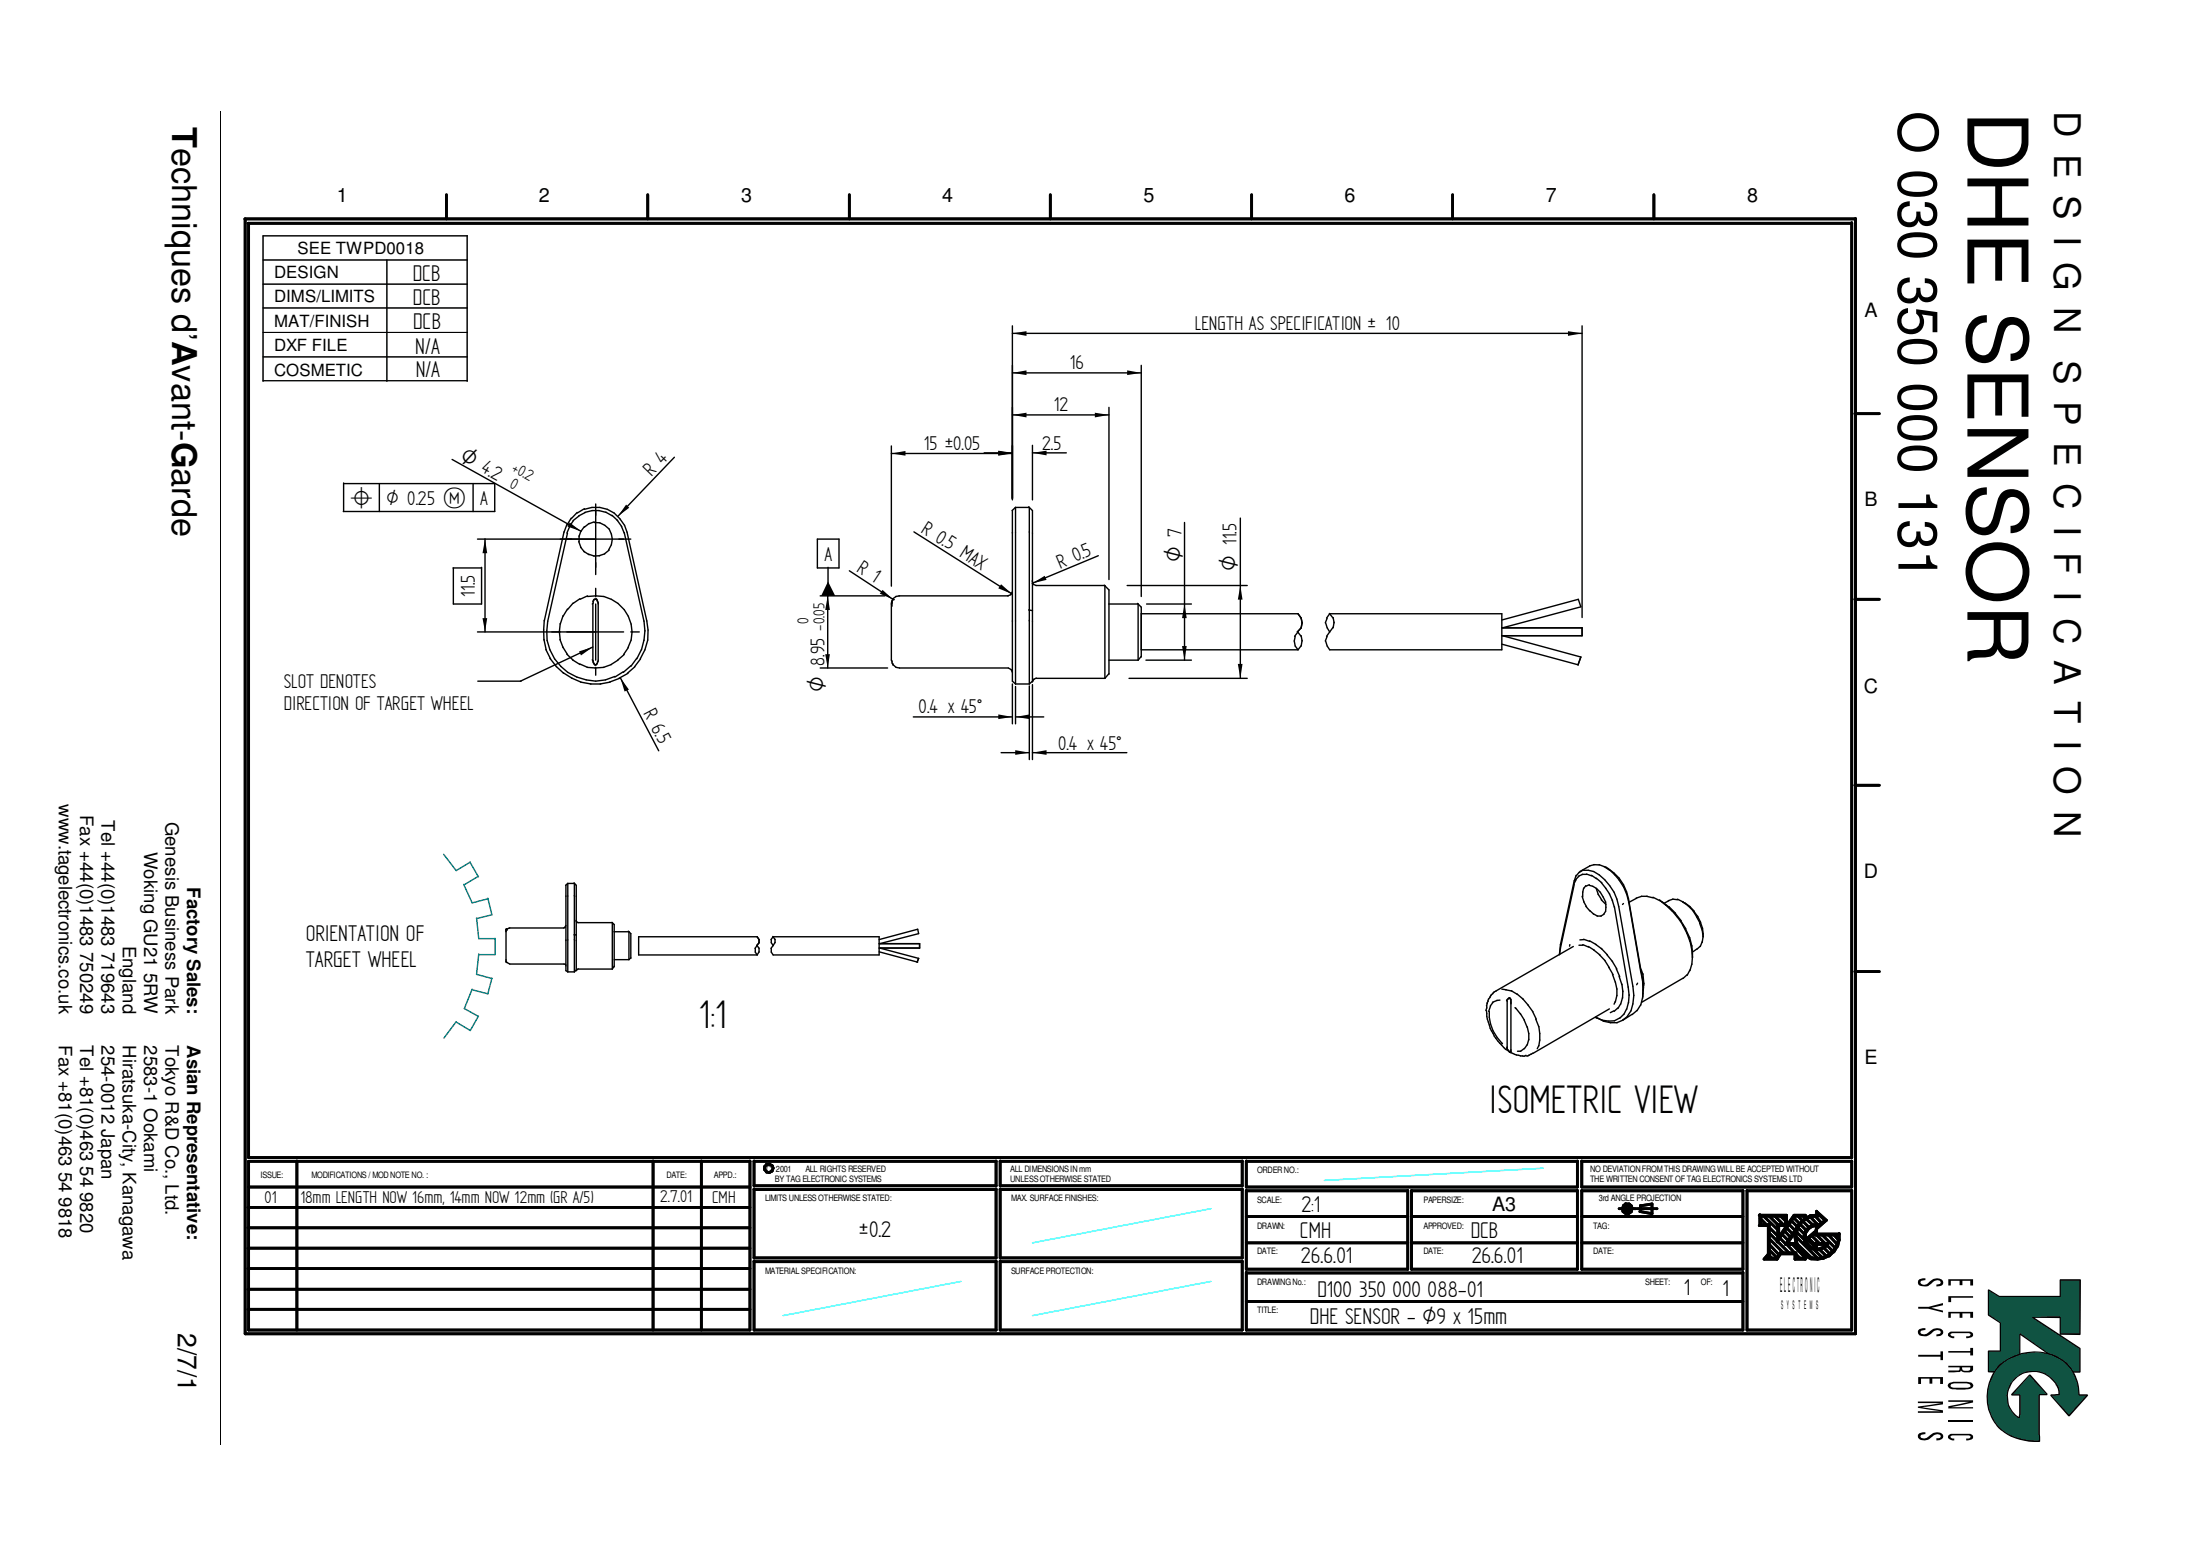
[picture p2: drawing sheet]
<svg xmlns="http://www.w3.org/2000/svg" width="297mm" height="210mm" viewBox="0 0 297 210" stroke-linecap="round" stroke-linejoin="round" font-family="sans-serif">
<path d="M268.5 174.1l1.4 .9h8.3v-2.2h2.7l-.1 7.3h-2.6v-2.3h-3.8l6.4 4.2v3.2h-1.1l-2.8-2.3-4.2-2.9v3.6l-3.3 1.6h-.9v-2.8h1.6v-3.8l-1.6-1.1z" fill-rule="evenodd" fill="#105342"/>
<path d="M268.4 174.1l.1-.1 1.5 .9h8.2l.1 .1-.1 .1h-8.3l-1.3-.9v3.3l1.6 1.1v3.8l-.1 .1h-1.5v2.6h.7l3.3-1.5 .1-3.6h.1l4.1 2.9 2.8 2.2h1.1v-3l-6.4-4.2v-.1l3.8-.1 .1 .1v2.2h2.5v-7.2h-2.6v-.1h2.7l.1 .1-.1 7.3-.1 .1h-2.6l-.1-.1v-2.2h-3.4l6.2 4v3.3l-.1 .1h-1.2l-2.8-2.3-4-2.8-.1 3.5-3.3 1.6h-.9l-.1-.1v-2.8l.1-.1h1.5v-3.7l-1.6-1.1zM278.2 172.7l.1 .1v2.2h-.2v-2.2z" fill="#000"/>
<path d="M270 184.4a7 7 0 0 1 8.5-.8 5.7 5.7 0 0 1 2.2 4.7h1.2l-2.5 2.8-2.5-2.8h1.1a3.5 3.5 0 0 0-2.2-3 3.5 3.5 0 0 0-3.6 .7 3.4 3.4 0 0 0 .1 5.2l.4 .2v-3.1h-1.1l2.5-2.7 2.3 2.7h-1.1l.1 6.3a7 7 0 0 1-5.8-2.2 6.2 6.2 0 0 1 .4-8z" fill-rule="evenodd" fill="#105342"/>
<path d="M269.9 184.3l.3-.3 .1 .1a6 6 0 0 0 0 8.9 7.3 7.3 0 0 0 5 1.5l-.1-6.2 .1-.1h1l-2.3-2.5-2.2 2.5h.9l.1 .1v2.6l-.1 .5-.1 .1a3.5 3.5 0 0 1-1.5-4 3.5 3.5 0 0 1 3.4-2.5 3.6 3.6 0 0 1 3.6 2.8v.5h-.1l-1 .1 2.4 2.6 2.3-2.6h-1l-.1-.1a5.5 5.5 0 0 0-5.1-5.7 7.1 7.1 0 0 0-4.8 1.3l-.1-.2a6.9 6.9 0 0 1 8.6 .4 6 6 0 0 1 1.6 4.1h1.1v.2l-2.5 2.8h-.1l-2.5-2.8 .1-.2h1a3.1 3.1 0 0 0-2.1-2.8 3.4 3.4 0 0 0-4.2 1.4 3.4 3.4 0 0 0 .8 4.3l.2 .2v-2.9h-1l-.1-.2 2.5-2.7h.1l2.4 2.7-.1 .1h-1l.1 6.3h-.1a7.1 7.1 0 0 1-5.9-2.2 6.4 6.4 0 0 1 .4-8.1zM270.3 184l.3-.3 .1 .2-.4 .2z" fill="#000"/>
<g fill="#000">
<path d="M259 176.4h1.4l1.9-.5v.3l-1.5 .3 1.5 .4v.3l-2-.5h-1.3z" fill-rule="evenodd"/>
<path d="M259 172.8a1.26 1.26 0 0 1 1-.2v.2l-.6 .1a.24 .24 0 0 0 0 .4 .78 .78 0 0 0 1.2-.3 1.24 1.24 0 0 1 1.7-.1 .47 .47 0 0 1-.4 .7l-.5 .1v-.3l.6-.2a.28 .28 0 0 0-.2-.4 1 1 0 0 0-1.1 .5 1.27 1.27 0 0 1-1.7 .1z" fill-rule="evenodd"/>
<path d="M259 179.6a1.26 1.26 0 0 1 1-.3v.2l-.6 .1a.24 .24 0 0 0 0 .4 .9 .9 0 0 0 1.2-.3 1.29 1.29 0 0 1 1.7-.1 .51 .51 0 0 1-.4 .7l-.5 .1v-.3l.5-.1a.25 .25 0 0 0 .1-.2 .25 .25 0 0 0-.2-.2 1 1 0 0 0-1.1 .4l-.2 .2a1.24 1.24 0 0 1-1.5-.2z" fill-rule="evenodd"/>
<path d="M263.1 172.7h3.3v.8h-.4v-.6h-1v.6h-.4v-.6h-1.2v.6h-.3z" fill-rule="evenodd"/>
<path d="M263.1 175h3.3v.2h-3v.6h-.3z" fill-rule="evenodd"/>
<path d="M263.1 177.1h3.3v.8h-.4v-.6h-1v.6h-.4v-.6h-1.2v.6h-.3z" fill-rule="evenodd"/>
<path d="M258.9 189.2h3.4v.4l-2.8 .3 2.8 .5v.3h-3.4v-.2h3.1l-3.1-.5v-.1l3.2-.5h-3.2z" fill-rule="evenodd"/>
<path d="M259 182.9h3v-.5h.3v1.2h-.3v-.5h-3z" fill-rule="evenodd"/>
<path d="M259 185.9h3.3v.9h-.3v-.7h-1.1v.7h-.4v-.7h-1.1v.7h-.4z" fill-rule="evenodd"/>
<path d="M259 193.6a1.26 1.26 0 0 1 1-.3v.3l-.6 .1a.24 .24 0 0 0 0 .4 .9 .9 0 0 0 1.2-.3 1.29 1.29 0 0 1 1.7-.1 .51 .51 0 0 1-.4 .7h-.5v-.3h.5a.25 .25 0 0 0 .1-.3 .25 .25 0 0 0-.2-.2 1.57 1.57 0 0 0-1.3 .7 1.06 1.06 0 0 1-1.6-.3z" fill-rule="evenodd"/>
<path d="M263.1 182.4h2.9v-.5h.4v1.1h-.4v-.4h-2.9z" fill-rule="evenodd"/>
<path d="M263.1 189h3.3v.3l-3 .6h3v.2h-3.3v-.3l3-.6h-3z" fill-rule="evenodd"/>
<path d="M263.1 180l.3-.3h2.6a.44 .44 0 0 1 .4 .7l-.2 .1-.7 .1v-.2l.4-.1 .2-.1-.1-.2h-.2h-2.2h-.2v.2l.1 .1 .4 .1v.2h-.4a.46 .46 0 0 1-.4-.6z" fill-rule="evenodd"/>
<path d="M263.1 193.8l.3-.3h2.6a.44 .44 0 0 1 .4 .7l-.2 .1-.7 .1v-.2l.4-.1 .2-.2-.3-.1h-2.2h-.2v.2l.1 .1 .4 .1v.2h-.4a.46 .46 0 0 1-.4-.6z" fill-rule="evenodd"/>
<path d="M263.1 186.8l.2-.2 .4-.1 2.1 .1a.48 .48 0 0 1 .6 .4 .48 .48 0 0 1-.5 .5h-.2a6.2 6.2 0 0 1-2.5-.1l-.1-.1a.31 .31 0 0 1 0-.5zM263.4 186.9v.1a.38 .38 0 0 0 .4 .3h2a.23 .23 0 0 0 .3-.2 .23 .23 0 0 0-.3-.3l-.3-.1h-1.7z" fill-rule="evenodd"/>
<path d="M264.9 184.6l.1 .3 .1 .1a.88 .88 0 0 0 .9-.1v-.3zM263.1 184.4h3.3v.6a1.26 1.26 0 0 1-1.7 0l-.1 .2-1.5 .1v-.3h1.4l.1-.2v-.2h-1.5z" fill-rule="evenodd"/>
</g>
<path d="M263.1 191.8h3.3" fill="none" stroke="#000" stroke-width=".25"/>
<path d="M29.8 15v179.9" fill="none" stroke="#000" stroke-width=".14"/>
<path d="M30.7 22.6h225.9v165.1h-225.9z" fill-rule="evenodd" fill="#fff"/>
<path d="M30.7 22.6h225.9v165.1h-225.9z" fill="none" stroke="#fff" stroke-width=".14"/>
<path d="M59.9 115.3l1.7 2.2 1.9-1.1M62.6 119.4l1.2 2.5 2.1-.6M63.5 116.4l1.1 2M64.6 118.3l-1.9 1.1M61.6 137.9l-1.7 2.2M63.8 133.5l-1.1 2.6 1.9 1.1M64.3 123.9l.3 2.8h2.2M64.6 137.2l-1.1 1.9-1.9-1.1M64.6 128.8l-.3 2.7 2.1 .6M65.9 121.2l.5 2.3-2.1 .5M66.4 132l-.5 2.2-2.1-.6M66.8 126.7v2.2h-2.2" fill="none" stroke="#008080" stroke-width=".19"/>
<g fill="none" stroke="#000" stroke-width=".19">
<path d="M136.7 44v23.5M136.7 56h13M136.7 50.3h17.4M136.7 45h76.9M149.7 55v23.2M154.1 49.3v31.2M213.6 44v39.4M46.4 65.3h20.4v3.7h-20.4M46.4 65.2v3.8M51.2 65.3v3.7M61 62l17.4 9.7 .5-.6M61.2 76.7h3.8"/>
<path d="M63.9 65.3v3.7M64.5 72.8h20.7M65 76.6v4.9h-3.8v-4.8M65.5 72.7v12.6M76.2 71.8l-2.7 12M76.5 70.8l-.3 1M76.6 72l-2.6 11.9a6.6 6.6 0 0 0 7.7 7.9l1.3-.5M76.9 71.1l-.4 .9M77.1 69.9l-.6 1M77.4 70.3l-.5 .8M77.9 69.2l-.8 .8M78.1 73.1l.3 .8"/>
<path d="M78.2 72.3v.9M78.2 69.6l-.8 .7M78.4 73.9l.5 .6M78.4 71.7l-.2 .7M78.8 74.4l.7 .5M78.9 68.7a4.3 4.3 0 0 1 5.8 3.1l2.6 12a6.2 6.2 0 0 1-.9 5.1M78.9 68.7l-1 .6M79 69.2l-.9 .4M79.5 74.8l.7 .3M79.5 70.7l-.6 .5M79.9 68.9h1M80 68.9l-1.1 .3"/>
<path d="M80.2 70.5a2.27 2.27 0 0 1 2.2 1.2 2.27 2.27 0 0 1-.2 2.6M80.2 70.4l-.7 .3M80.4 68v9.6M80.4 79.4v1.2M80.9 68.9l1 .3M81 75l-.8 .1M81.7 74.8l-.8 .2M81.8 69.1l.9 .5M82.2 74.3l-.6 .5M82.6 69.6l.8 .7M83.3 70.2l.6 .9M83.9 71l.4 1"/>
<path d="M84.3 71.9l2.6 12M91.1 61.7l-7.7 8M110.4 72.8h2.9v3.9h-2.9zM111.8 76.6v3.8M114.7 77l6 3.9M120.3 60.2v18.9M120.3 61.2h16.4M123.4 71.8l13.2 8.4M132.9 61.1h3.8M136.6 68.9l.5-.4v23.8M136.7 79.9l-.3 .4M136.7 68.9v23l.4 .4"/>
<path d="M137.1 68.5h1.9v23.8M138.9 68.4l.5 .5v23.1l.2-.3M139.4 78.4l.1 .5M139.4 60.1v7.4M139.4 61.1h4.6M139.5 78.9l.4 .1M139.9 79h9.3v12.6M148.3 75l-8.9 3.7M149.1 79l.6 .6v11.4M152.2 79h16.2M159.9 70.5v18.6M167.5 69.9v21.7"/>
<path d="M64.5 85.3h19.7M64.5 91.9h5.9M73.4 85v1.4M73.4 86.3l.3 1.4M73.5 83.7l-.1 1.3M73.7 87.7l.6 1.2M74.2 88.9l.9 1.1M75.1 90l1 .9M75.5 85.3l.1 1.1M75.6 86.3l.4 1.1M75.6 84.2l-.1 1.1M76 87.3l.6 1"/>
<path d="M76 90.8l1.3 .8M76 83.1l-.4 1.1M76.5 88.3l.9 .8M76.6 82.2l-.6 1M77.2 91.5l1.2 .6M77.3 89.1l1 .6M77.4 81.4l-.8 .9M78.3 89.6l1 .5M78.3 80.8l-.9 .6M78.4 92.1l1.4 .2M79.3 90.1l1.1 .1M79.3 80.5a4.9 4.9 0 0 1 4.9 1.7 4.9 4.9 0 0 1 .6 5.2"/>
<path d="M79.3 80.4l-1 .5M79.7 92.3h1.4M80 89.1l.1 .1M80 81.5v7.6M80 89.3l.2 .2M80 87.3l-9.7 4.6M80.1 81.2v.2l-.1 .1M80.1 89.2v.2M80.1 89.5l.1 .1M80.2 81.1l-.2 .1M80.2 89.6l.1 .1M80.2 80.9h.4v.2"/>
<path d="M80.2 80.9l-.1 .2M80.3 89.7h.2M80.3 80.9h-.1M80.4 81.5v7.6M80.4 90.1v1M80.5 80.8l.1 .1M80.6 89.7h-.2M80.6 81l.1 .2M80.6 89.6l-.1 .1M80.6 81.2l.2 .2M80.6 89.6h.1M80.7 89.4l-.1 .2"/>
<path d="M80.8 81.3v7.9l-.2 .2M81.5 90.1l-1.2 .1M82.4 92.1l-1.4 .2M82.5 89.7l-1 .4M83.4 89.1l-.9 .6M83.6 91.6l-1.3 .5M83.8 91.5l5.1 9.8M84.2 90.7l-1.2 .7M84.3 88.3l-.9 .8M84.8 90.9l-1.2 .7M84.8 87.4l-.6 .9M85.2 89.9l-1 .9"/>
<path d="M85.2 85.3h1.1M85.7 90l-1 .9M86 88.9l-.8 1.1M86.5 88.9l-.8 1.1M86.6 87.7l-.6 1.2M86.9 86.4l-.3 1.3M86.9 83.8l.2 1.4M87.1 85.1l-.2 1.3M110.7 80.4h8.8M110.7 90.2h9.1M111.8 80.4v9.8M120.3 81.4v7.7l.3 .6 .4 .4 .5 .1h14.6l.4 .2 .2 .4"/>
<path d="M120.4 81.3l-.1 .2M120.4 81.2v.6M120.5 81l-.1 .2M120.6 80.8l-.3 .5M121 80.5l-.4 .3v.1M121.4 80.4h14.7M121.5 80.4l-.6 .1M123.3 96.8h13.4M136.5 80.3l-.4 .1M136.7 92.3v5.4M137.1 92.7v5M137.1 92.3h1.9"/>
<path d="M137.1 96.8h3.8M138.9 82.3l.5 .1M139 92.6v9.9M139.4 92.4v10.1M139.4 91.9l-.4 .4M139.9 91.6h9.3M139.9 91.5l-.3 .2M149.7 81.5h4v7.6M149.7 90.9l-.5 .7M149.7 89.1h4M152.4 91.6h16M153.6 81.4l.5 .6v6.7"/>
<path d="M154.1 88.6l-.4 .5M154.1 82.8h21.2a1.57 1.57 0 0 1-.1 2.5M154.1 87.7h21.2M154.7 89.1h6.2M154.8 81.5h6.1M174.9 85.9l-.2 .6 .2 .7 .4 .5M175.2 85.3l.5 .6M175.3 85.3l-.5 .6M175.7 87.2l-.4 .5M175.7 85.8l.1 .7M175.8 86.4l-.1 .8M179 84.1l.2 .7 .3 .5"/>
<path d="M179.1 83.4l.4-.6h23.3v4.9h-23.3l-.3-.5-.2-.7M179.2 83.4l-.3 .7M179.2 85.9l-.3 .6M179.5 82.8l.5 .6M179.5 85.3l-.4 .6M180 84.7l-.5 .6M180 83.4l.1 .7M180.1 84l-.1 .8M202.8 84.8h10.8v1h-10.8M202.8 83.7l10.3-2.8 .3 1-10.5 2.9M202.8 87l10.3 2.7M202.9 85.8l10.5 2.9-.3 1"/>
<path d="M76.4 119.5l.3-.2v11.9M76.4 119.5v11.5l.3 .2M76.6 119.3h1v11.9M77.5 119.2l.3 .3v11.5l.3-.2M135.2 101.6h3.8M139.4 101.6h12.7M212.6 119.4l-2 9.5 .1-1.4M212.6 118.9l-1.9 8.6M212.8 118.2l-.2 .7M212.8 118.7l-.3 .7M213.2 118.3l-.5 .4M213.2 117.7l-.4 .5"/>
<path d="M213.6 118h.6M213.7 118l-.6 .3M213.8 119.9l-.1 .5M213.8 117.4l-.6 .4M213.8 117.5a3.2 3.2 0 0 1 2.9 1.2 6.4 6.4 0 0 1 1.9 3.7l1.9 10.7a5 5 0 0 1-.8 4.1M214.1 119.5l-.3 .4M214.2 118l.7 .2M214.6 119.4l-.5 .2M214.6 119.5a3.1 3.1 0 0 1 2.2 3.5l-.3 .4M214.7 116.9l-1.4 .7M214.9 118.2l.7 .4M215.2 116.7l.7 .1"/>
<path d="M215.3 116.7l-.7 .2M215.5 119.9l.3 .9M215.5 118.5l.8 .7M215.9 116.7l.8 .3M216.2 119.1l.6 .8M216.6 117l.7 .5M216.8 119.9l.5 .8M216.8 117a6.1 6.1 0 0 1 3.1 4.3l1.6 9.5M217.3 117.4l.8 .7M218 118l.7 .9M218.6 118.8l.6 1M219.2 119.7l.4 1"/>
<path d="M68.3 125.5l.1 4.4M68.4 125.4v.1M68.4 129.9l.4 .2h7.4l.2 .1v.2M68.4 129.9h.1M68.4 125.5v-.1l-.1 .2M68.7 125.3h7.5M68.8 125.3l-.5 .1M76.4 125.1l-.3 .2M76.4 124.9l-.1 .2M76.7 131.2h.9M77.5 126.2h.3M77.8 124.2l.1 .3"/>
<path d="M77.8 124.4l.3 .1M77.8 130.9l-.2 .3M78 124.5h4.7v6.3M78.1 130.8h4.6M82.6 124.5l.3 .3v5.7M82.9 125.8h2v3.7M82.9 130.4l-.2 .4M82.9 129.5h2M84.8 125.7l.4 .3v3.4M85.2 129.3l-.3 .2M102 128v.5l.2 .4M102.2 127.6l.3-.3v-.5l-.3-.4h-16v2.5h16"/>
<path d="M102.2 127.6l.3 .4M102.2 127.6l-.3 .4M102.5 128v.5M102.5 128.5l-.3 .4M104.1 126.8l.3-.4h14.3v2.5h-14.3l-.3-.4v-.5M104.1 126.8v.5l.3 .3M104.3 126.4l.3 .4M104.4 127.6l-.3 .4M104.6 127.2l-.2 .4M104.6 126.8v.5M118.7 127.4h5.5v.6h-5.5M118.7 126.8l5.2-1.4 .1 .6-5.2 1.4"/>
<path d="M118.7 128.5l5.2 1.4M118.8 128l5.2 1.4-.2 .5M200.7 136.4a7.8 7.8 0 0 0 2.6 5.2 4.4 4.4 0 0 0 2.5 1l.2-.1M200.7 135.8l-.1 .6M200.8 135.4l-.1 .4M201 135.1l-.3 .3M201 134.9l-.1 .2M201.1 136.5a5.5 5.5 0 0 0 1.8 4.4M201.2 134.6l-.2 .3M201.2 135.8l-.2 .7M201.3 134.4l-.2 .2M201.6 134.1l-.4 .3"/>
<path d="M201.6 135.3l-.4 .5M201.8 133.9l-.3 .2M202 133.8l-.3 .1M202.1 135l-.6 .3M202.5 135h-.4M202.8 133.5l.6 .1M203.3 133.6l.8 .2M203.5 135v6.5M203.5 134.9l-.1 .1M203.6 134.9h-.1M203.7 134.7h.2M203.8 134.7l.1 .1"/>
<path d="M203.8 134.8l-.3 .1M203.9 134.8l.1 .1M203.9 134.7v.2M204 134.9v7l-.1 .1-.4-.3M204 133.7l.9 .5M204.6 136l.1 .1M204.6 136.1l.7 .8M204.8 134.2l.9 .7M205.3 136.8l.5 .9M205.6 134.8l.7 .9M205.8 137.7l.4 1M206.2 138.6l.2 .9"/>
<path d="M206.3 135.6l.7 1M206.4 139.5v.9M206.9 136.5l.5 1.1M207.3 137.5l.5 1.1M207.8 138.6l.1 .9M207.9 139.5v.9M212 127.5l-.1 .2M212.4 127.8l-10.4 6M213.2 127.6h.5M213.6 121l.3 .8M213.7 120.4v.7M213.7 127.5l.8 .3"/>
<path d="M213.8 121.7l.4 .7M213.8 126.8l.9 .3M213.9 126.8l-.6 .1M214.1 122.3l.6 .7M214.5 127.8l.8 .5M214.6 122.9l.6 .5M214.6 127l.9 .5M215.1 123.4l.6 .3M215.2 128.2l.8 .7M215.4 127.5l.9 .6M215.5 137.3l1 .5M215.6 137.4l-.2-.1 .9 .4 .9 .1h.8l.7-.4"/>
<path d="M215.6 123.7h.6M215.8 120.7l.5 .8M215.9 128.9l.8 .8M216.2 121.5l.6 .6M216.2 128l.8 .9M216.4 137.8l1.1 .2M216.6 123.4l-.4 .3M216.7 129.6l.6 1M217 128.9l.7 .9M217.2 130.6l.6 1M217.3 120.6l.4 1M217.3 136.2l-10.3 6"/>
<path d="M217.4 138h1M217.7 121.5l.3 1M217.7 129.8l.6 1M217.7 131.5l.4 1.1M217.9 136.4l-.5 .3M218 122.4l1.8 10.9M218.1 135.2l-.2 .4M218.1 132.5l.2 1M218.2 130.8l.5 1M218.3 134.4l-.2 .9M218.3 133.5v.9M218.4 136.1l-.5 .4"/>
<path d="M218.6 131.8l.4 1.1M218.8 135.5l-.4 .6M219 132.8l.1 1.1M219.1 134.7l-.3 .9M219.1 133.8v.9M219.2 122l-.1 .1M219.2 136.9l-.5 .6M219.6 120.6l.3 1M219.6 136.2l-.4 .7M219.7 137.2l-.6 .5M219.8 133.2l.2 1.2M219.9 121.6l1.6 9.5v-.3"/>
<path d="M219.9 135.3l-.3 1M220 134.3l-.1 1.1M220.4 136.9l-1.3 .8-.8 .3M221 121.2l-1.1 .6M221 136.4l-.6 .5M221.1 132.7l-.1 .2M221.5 135.6l-.5 .8M221.5 130.8l.4 2.4-.1 1M221.5 131.1l.3 1.3M221.6 121h.8M221.6 130.9l.2 .6M221.7 121l-.8 .2"/>
<path d="M221.8 134.7l-.3 1M221.8 132.3v1.3M221.8 133.6v1.1M221.8 131.4l.1 1.4M221.8 134.1v.4M221.9 132.7v.3M222.3 121l.9 .2M223.2 121.1l.9 .5M224.4 121.8l1 .7M224.5 121.8l-.4-.3 .9 .7M224.9 122.1l.9 .9M225.3 122.4l.9 .9"/>
<path d="M225.3 121.6l-.7 .4M225.7 122.9l.8 1M225.8 121.4l.7 .1M225.9 121.4l-.6 .2M226.1 123.2l.9 1.1M226.5 123.8l.7 1.1M226.5 121.4l.7 .4M226.9 124.2l.7 1.2M227.2 124.8l.6 1.2M227.2 132l-5.5 3.3M227.5 121.9l.7 .5M227.5 125.3l.6 1.3"/>
<path d="M227.5 122l-.3-.3 .7 .6M227.7 125.9l.5 1.2M227.8 131.6l-.6 .5M227.9 122.2l.7 .8M228.1 126.5l.3 1.2M228.1 122.3l.7 .7M228.2 130.9l-.4 .8M228.2 127l.2 1.2M228.4 128.1l.1 1.1v-.5M228.4 127.6l.1 1.2M228.4 130.1l-.2 .9M228.5 129.2l-.1 1"/>
<path d="M228.6 122.9l.5 .9M228.7 123l.5 .7M229.1 123.7l.5 1M229.1 128.1l-.6 .4M229.2 123.7l.4 .8M229.5 124.6l.3 1M229.6 124.4l.3 .9M229.6 127.7l-.5 .4M229.8 127.1l-.2 .7M229.8 125.5l.2 .9v-.4M229.9 125.3l.1 .8M230 126.4l-.2 .8"/>
<path d="M203.4 141.4l.1 .2M203.5 141.6l.1 .2M203.8 142l.2 .1M205.8 141.5l-.5 .4h-.4M206.2 141l-.4 .6M206.4 140.3l-.2 .8M206.5 142.4l-.2 .1h-.3M206.7 142.3l-.2 .2M207 142.2l-.3 .1M207.8 141.1l-.2 .5M207.9 140.4l-.1 .8"/>
</g>
<g fill="#000">
<path d="M136.7 56l1.9-.3v.6zM136.7 50.3l1.9-.3v.6zM136.7 45l1.9-.3v.6zM147.8 55.7l1.9 .3-1.9 .3zM152.2 50l1.9 .3-1.9 .3zM211.7 44.7l1.9 .3-1.9 .3zM65.5 72.8l.3 1.9h-.7zM76.9 70.5l1.5 1.2-1.8-.6zM84.5 68.1l.5 .4-1.6 1.2zM111.8 78.5l1 1.9h-1.9zM119.2 79.6l1.4 1.3-1.8-.8zM120.3 61.2l2-.3v.6z"/>
<path d="M134.8 60.9l1.9 .3-1.9 .3zM134.8 60.8l1.9 .3-1.9 .4zM135.2 78.9l1.4 1.3-1.8-.8zM139.4 78.7l1.7-1 .2 .6zM139.4 61.1l1.9-.3v.7zM65.1 83.4h.7l-.3 1.9zM78.2 87.9l1.8-.6-1.6 1.2zM83.8 91.5l1.1 1.6-.6 .2zM111.8 80.4l.3 1.9h-.7zM111.4 88.3h.7l-.3 1.9zM134.8 96.4l1.9 .4-1.9 .3zM137.1 96.8l1.9-.4v.7z"/>
<path d="M159.9 81.5l.3 1.9h-.6zM159.6 87.2h.6l-.3 1.9zM167.5 79l.3 1.9h-.7zM167.1 89.6h.7l-.3 2zM137.1 101.3l1.9 .3-1.9 .3zM139.4 101.6l1.9-.3v.6z"/>
</g>
<g fill="none" stroke="#000" stroke-width=".38">
<path d="M33.1 29.5h217.4M33.5 30.1h216.5M60.3 26.3v3.2M87.5 26.3v3.2M114.7 26.3v3.2M141.8 26.3v3.2M169 26.3v3.2M196.1 26.3v3.2M223.3 26.3v3.2M250 30.1v126.2h-216.4v-126.2M250.5 29.5v150.5h-217.4v-150.5M250.4 55.8h3.3"/>
<path d="M250.4 80.9h3.3M250.4 106h3.3M250.4 131.1h3.3M40.1 156.7v22.8M88.2 156.7v22.8M94.7 156.7v22.8M101.3 156.7v22.8h-67.7v-22.7h67.7M101.8 156.8h32.7M101.8 156.7v3.4h32.7v-3.4M103.2 157.8l.3 .4M103.2 157.4v.5M103.5 158.2l.4 .1"/>
<path d="M103.5 157.2l.4-.1 .4 .3 .1 .3-.2 .4M103.5 157.1l-.3 .4M104.3 158.1l-.5 .2M135 156.8h32.7M135 156.7v3.4h32.7v-3.4M168.3 156.8h44.7M168.3 156.7v3.5h44.7v-3.5M213.6 156.8h36.4M213.6 156.7v3.5h36.4v-3.5M33.5 176.7h67.8M33.5 174h67.8M33.5 171.2h67.8"/>
<path d="M33.5 168.5h67.8M33.5 165.7h67.8M33.5 163h67.8M33.6 160.2h67.7M101.8 170.2v9.3h32.7v-9.3M101.8 160.6h32.7M101.8 160.5v9.3h32.7v-9.3M101.8 170.3h32.7M135 170.2v9.3h32.7v-9.3M135 160.6h32.7M135 160.5v9.3h32.7v-9.3M135 170.3h32.7"/>
<path d="M168.3 160.7v10.6h21.8v-10.6M168.3 167.8h21.8M168.3 164.2h21.8M168.3 160.7h21.8M168.3 171.7v7.8h67v-7.8M168.3 175.7h67M168.3 171.8h67M190.6 160.7v10.6h22.4v-10.6M190.6 167.8h22.4M190.6 164.2h22.4M190.6 160.7h22.4M213.6 160.7v10.6h21.7v-10.6"/>
<path d="M213.6 167.8h21.7M213.6 164.2h21.7M213.6 160.7h21.7M218.6 163.2h.2M219 163.2h1.5M219 163.1l.2 .5M219.1 163.5l.4 .3M219.2 162.7l-.1 .5M219.3 163.1l.2 .4M219.4 163.4l.3 .1M219.5 162.9l-.1 .3M219.5 163.8h.5"/>
<path d="M219.5 162.5h.5l.3 .3 .1 .4-.2 .4M219.5 162.5l-.3 .3M219.7 162.8l.3 .1 .1 .3-.1 .3M219.7 162.7l-.2 .2M220 163.5h-.3M220.3 163.6l-.4 .2M220.6 163.2h.3M221.1 163.2h2.2M221.5 162.8l1.6-.3v1.3l-1.7-.3M221.5 162.7v.8M223.6 163.2h.1M235.9 160.7h14.1"/>
<path d="M235.9 160.7v18.8h14.1v-18.8M237.5 164h3.7v1.4h-1.1M237.5 165.4h1.3v3.9l-.6 .7M237.6 164v1.4M237.7 164.2h3.4v1.1h-1.2M237.7 165.3h1.2v4.1l-.5 .4M237.7 164.5l.8 .8M237.7 164.1v1.2M238 164.1l2 1.9M238.8 169.4l.5 .4M238.8 167.9l1.4 1.5M238.8 167.1l2 2"/>
<path d="M238.8 166.4l2.8 2.7M238.8 168.7l1.1 1.1M238.8 165.6l1.2 1.2M238.8 164.1l1.2 1.2M239.6 164.1l1.2 1.2M240 165.2v2.4M240.2 165.4v1.7M240.3 167.1l.9 .9M240.3 164.1l.8 .7M240.4 169l-.5 .8h-1.4M240.4 169.1h2.1v.7h1.1v-.4M240.4 169.2l-.5 .8h-1.7"/>
<path d="M240.4 169.2h2v.8h1.4v-.5M240.6 166.6l.9 .9M240.9 166.1l.8 .9M241.2 167.9l1.1 1.2M241.2 165.7l.9 .9M241.5 165.2l.9 .9M241.8 164.7l.9 .9M241.9 167.9l1.7 1.8M242.1 164.3l1.8 1.8M242.4 166.9l3 2.9M242.4 169.2l.6 .6M242.5 166.2l1.2 1.2"/>
<path d="M242.5 166.1l-1.2 1.8h1.2l-.1-.9 .1-.8M242.6 167.9l1.9 1.8M242.7 164.1l1.6 1.6M242.7 165.9a2.83 2.83 0 0 0 .7 3.2 2.83 2.83 0 0 0 3.3 .4M242.7 165.7l1 .9M242.8 165.4l.8-.9v-.3h-1.3l-2.4 3.4M242.9 165.3l-1.8 2.7h1.4l.4 .8 .7 .7M243.1 165.2l-.5 .7M243.4 164.1l.2 .2M243.6 166.9a1.68 1.68 0 0 0 .9 1.6 1.68 1.68 0 0 0 1.9-.2M243.8 164.5v-.5h-1.6l-2.1 3.1M243.8 164.6l-.8 .6"/>
<path d="M243.8 166.5a1.61 1.61 0 0 0 .5 1.8 1.61 1.61 0 0 0 1.9 .1M243.8 164.5l1 .9-.7 .3M243.8 166.2l-.3 .7M243.9 167.3l1.4 1.2v-.6M244.1 165.9l-.3 .6M244.1 167.3l1 .8v-.3M244.2 167.1l.9 1M244.2 165.7l-.4 .5M244.4 164.2l1 1.1-.7 .1M244.5 164.1l-.8 .4M244.6 166.8l1.1 1.1M244.6 164.2l-.9 .4"/>
<path d="M244.6 165.6l-.6 .3M244.9 168.7l1.2 1.1M244.9 166.4l.2 .2M245 164.1l1 1M245.1 167.9h1.7M245.1 166.7h3.1M245.1 166.3v.4M245.1 166.4l-1.1 .9M245.2 168h1.4M245.2 166.6l1.2 1.3M245.2 166.6h3.1M245.3 165.4l-.7 .2"/>
<path d="M245.3 163.5v.5l-.9 .1M245.3 163.5l1.3 1.2-1.4 1.2M245.3 165.4v.5M245.3 166v.6M245.3 166.1l-1.4 1.2M245.3 165.2l.3 .3M245.4 163.7v.5h-.9M245.4 163.8l1 .9M245.4 165.2v.4M245.7 168.7l.9 .8M245.8 164.2l.6 .5M246 166.6l1.8 1.9"/>
<path d="M246.2 168.4l.9 .9M246.4 164.7l-1.1 .9M246.6 168l.9 .9M246.6 167.9l-.4 .5M246.8 166.6l1.3 1.4M246.8 167.8l-.4 .6M247 169.5a3.1 3.1 0 0 1-3.2 0M247.3 169l-.6 .5M247.6 166.6l.6 .7M247.6 168.9l-.6 .6M247.9 168.4l-.6 .6M248.1 168.1l-.5 .9"/>
<path d="M248.2 167.5l-.3 .9M248.2 166.6v1M248.3 167.3l-.2 .9M248.3 166.5v.9"/>
</g>
<path d="M208.4 157.7l-29.6 1.6M129.7 173l-24 4.6M163.5 173l-24.1 4.6M163.5 163.2l-24.1 4.6" fill="none" stroke="#0ff" stroke-width=".19"/>
<path d="M35.5 35.1h27.6M35.5 38.4h27.6M52.2 35.1v16.4M63.1 31.8v19.7M63.1 31.8h-27.6v19.7M35.5 41.6h27.6M35.5 44.9h27.6M35.5 48.2h27.6M35.5 51.4h27.6" fill="none" stroke="#000" stroke-width=".14"/>
<text font-size="11.3" x="265.6" y="15" transform="rotate(90 265.6 15)">DHE SENSOR</text>
<text font-size="7.4" x="256.3" y="15" transform="rotate(90 256.3 15)">O 030 350 000 131</text>
<g font-size="6.1">
<text x="94.4" y="138.8">1:1</text>
<text x="201" y="150.3">ISOMETRIC VIEW</text>
</g>
<g font-size="5">
<text x="277.4" y="15" transform="rotate(90 277.4 15)">D E S I G N</text>
<text x="277.4" y="48.6" transform="rotate(90 277.4 48.6)">S P E C I F I C A T I O N</text>
</g>
<text font-size="4.6" x="23.2" y="17.1" transform="rotate(90 23.2 17.1)">Techniques d’Avant-Garde</text>
<text font-size="3.6" x="24" y="180" transform="rotate(90 24 180)">2/7/1</text>
<g font-size="3.5">
<text x="55.7" y="37.9">DCB</text>
<text x="55.7" y="41.1">DCB</text>
<text x="55.8" y="44.4">DCB</text>
<text x="56" y="47.8">N/A</text>
<text x="56.1" y="50.9">N/A</text>
<text x="41.3" y="127">ORIENTATION OF</text>
<text x="41.3" y="130.6">TARGET WHEEL</text>
<text x="115.9" y="167">±0.2</text>
<text x="175.5" y="167.1">CMH</text>
<text x="175.7" y="163.7">2:1</text>
<text x="198.6" y="167.1">DCB</text>
<text x="175.6" y="170.5">26.6.01</text>
<text x="198.7" y="170.5">26.6.01</text>
<text x="176.9" y="178.7">DHE SENSOR - Ø9 x 15mm</text>
<text x="177.9" y="175.1">D100 350 000 088-01</text>
<text x="227.3" y="174.8">1</text>
<text x="232.6" y="174.9">1</text>
</g>
<g font-size="3">
<text x="161.3" y="44.6">LENGTH AS SPECIFICATION ± 10</text>
<text x="144.4" y="49.8">16</text>
<text x="142.3" y="55.5">12</text>
<text x="66.1" y="64.3" transform="rotate(29 66.1 64.3)">2</text>
<text x="88" y="64.4" transform="rotate(-46 88 64.4)">R 4</text>
<text x="124.8" y="60.7">15 ±0.05</text>
<text x="140.7" y="60.7">2.5</text>
<text x="52.2" y="68.1">Ø 0.25 M</text>
<text x="64.9" y="68.1">A</text>
<text x="124.2" y="71.8" transform="rotate(32 124.2 71.8)">R 0. MAX</text>
<text x="111.3" y="75.7">A</text>
<text x="115.6" y="77" transform="rotate(33 115.6 77)">R 1</text>
<text x="127.4" y="73.7" transform="rotate(32 127.4 73.7)">5</text>
<text x="143.1" y="76.8" transform="rotate(-23 143.1 76.8)">R 0.</text>
<text x="146.5" y="75.3" transform="rotate(-23 146.5 75.3)">5</text>
<text x="64.1" y="80.6" transform="rotate(-90 64.1 80.6)">11.5</text>
<text x="111.3" y="89.9" transform="rotate(-90 111.3 89.9)">8.95</text>
<text x="38.3" y="92.9">SLOT DENOTES</text>
<text x="38.3" y="95.8">DIRECTION OF TARGET WHEEL</text>
<text x="86.8" y="96.3" transform="rotate(62 86.8 96.3)">R 6.</text>
<text x="88.6" y="99.6" transform="rotate(62 88.6 99.6)">5</text>
<text x="124" y="96.3">0.4 x 45°</text>
<text x="142.9" y="101.2">0.4 x 45°</text>
</g>
<g font-size="2.9">
<text x="61.9" y="62.1" transform="rotate(29 61.9 62.1)">O 4.</text>
<text x="47.4" y="68.1">l</text>
<text x="159.5" y="75.9" transform="rotate(-90 159.5 75.9)">O 7</text>
<text x="167" y="77" transform="rotate(-90 167 77)">O 11.5</text>
<text x="111.3" y="93.4" transform="rotate(-90 111.3 93.4)">O</text>
</g>
<g font-size="2.7">
<text x="45.5" y="27.3">1</text>
<text x="72.8" y="27.3">2</text>
<text x="100.1" y="27.3">3</text>
<text x="127.2" y="27.3">4</text>
<text x="154.4" y="27.3">5</text>
<text x="181.5" y="27.3">6</text>
<text x="208.7" y="27.3">7</text>
<text x="235.9" y="27.3">8</text>
<text x="251.8" y="42.8">A</text>
<text x="251.8" y="68.4">B</text>
<text x="251.7" y="93.5">C</text>
<text x="251.7" y="118.6">D</text>
<text x="251.8" y="143.7">E</text>
<text x="201.5" y="163.4">A3</text>
<text x="240.4" y="174.5">E L EC T RO N I C</text>
</g>
<g font-size="2.6">
<text x="35.7" y="162.4">01</text>
<text x="40.6" y="162.3">18mm LENGTH NOW 16mm, 14mm NOW 12mm (GR A/5)</text>
<text x="89.2" y="162.3">2.7.01</text>
<text x="96.1" y="162.3">CMH</text>
</g>
<g font-size="2.5">
<text x="8" y="108.5" transform="rotate(90 8 108.5)">www.tagelectronics.co.uk</text>
<text x="10.8" y="110" transform="rotate(90 10.8 110)">Fax +44(0)1483 750249</text>
<text x="13.7" y="110.7" transform="rotate(90 13.7 110.7)">Tel +44(0)1483 719643</text>
<text x="22.3" y="110.9" transform="rotate(90 22.3 110.9)">Genesis Business Park</text>
<text x="19.5" y="115" transform="rotate(90 19.5 115)">Woking GU21 5RW</text>
<text x="25.3" y="119.8" transform="rotate(90 25.3 119.8)">Factory Sales:</text>
<text x="16.6" y="127.7" transform="rotate(90 16.6 127.7)">England</text>
<text x="8" y="141.1" transform="rotate(90 8 141.1)">Fax +81(0)463 54 9818</text>
<text x="10.8" y="141.1" transform="rotate(90 10.8 141.1)">Tel +81(0)463 54 9820</text>
<text x="13.7" y="141.1" transform="rotate(90 13.7 141.1)">254-0012 Japan</text>
<text x="16.6" y="141.1" transform="rotate(90 16.6 141.1)">Hiratsuka-City, Kanagawa</text>
<text x="19.5" y="141.1" transform="rotate(90 19.5 141.1)">2583-1 Ookami</text>
<text x="22.3" y="141.1" transform="rotate(90 22.3 141.1)">Tokyo R&amp;D Co., Ltd.</text>
<text x="25.3" y="141.1" transform="rotate(90 25.3 141.1)">Asian Representative:</text>
</g>
<g font-size="2.4">
<text x="68.7" y="65.8" transform="rotate(29 68.7 65.8)">0</text>
<text x="69" y="63.6" transform="rotate(29 69 63.6)">+0.</text>
<text x="70.7" y="64.5" transform="rotate(29 70.7 64.5)">2</text>
<text x="109.2" y="84.2" transform="rotate(-90 109.2 84.2)">0</text>
<text x="111.3" y="85.1" transform="rotate(-90 111.3 85.1)">-0.05</text>
</g>
<g font-size="2.3">
<text x="40.2" y="34.3">SEE TWPD0018</text>
<text x="37" y="37.5">DESIGN</text>
<text x="37" y="40.8">DIMS/LIMITS</text>
<text x="37" y="44.2">MAT/FINISH</text>
<text x="37" y="47.4">DXF FILE</text>
<text x="37" y="50.7">COSMETIC</text>
</g>
<text font-size="1.6" x="240.5" y="176.7">S Y S T E M S</text>
<g font-size="1.2">
<text x="35.2" y="159">ISSUE:</text>
<text x="42.1" y="159">MODIFICATIONS / MOD NOTE NO. :</text>
<text x="90" y="159">DATE:</text>
<text x="96.4" y="159">APPD.:</text>
<text x="103.5" y="158.2">C 2001</text>
<text x="104.6" y="159.6">BY TAG ELECTRONIC SYSTEMS</text>
<text x="108.8" y="158.2">ALL RIGHTS RESERVED</text>
<text x="136.4" y="158.2">ALL DIMENSIONS IN mm</text>
<text x="136.4" y="159.6">UNLESS OTHERWISE STATED</text>
<text x="169.8" y="158.3">ORDER NO.:</text>
<text x="214.7" y="158.2">NO DEVIATION FROM THIS DRAWING WILL BE ACCEPTED WITHOUT</text>
<text x="214.7" y="159.6">THE WRITTEN CONSENT OF TAG ELECTRONICS SYSTEMS LTD</text>
<text x="103.3" y="162.2">LIMITS UNLESS OTHERWISE STATED:</text>
<text x="136.5" y="162.2">MAX. SURFACE FINISHES:</text>
<text x="169.8" y="162.3">SCALE:</text>
<text x="169.8" y="165.9">DRAWN:</text>
<text x="192.2" y="165.9">APPROVED:</text>
<text x="192.2" y="162.3">PAPERSIZE:</text>
<text x="215.1" y="165.9">TAG:</text>
<text x="215.9" y="162.2">3rd ANGLE PROJECTION</text>
<text x="103.3" y="171.9">MATERIAL SPECIFICATION:</text>
<text x="136.5" y="171.9">SURFACE PROTECTION:</text>
<text x="169.8" y="169.3">DATE:</text>
<text x="169.8" y="173.4">DRAWING No.:</text>
<text x="192.2" y="169.3">DATE:</text>
<text x="215.1" y="169.3">DATE:</text>
<text x="222.1" y="173.4">SHEET:</text>
<text x="229.7" y="173.4">OF:</text>
<text x="169.8" y="177.2">TITLE:</text>
</g>
</svg>
